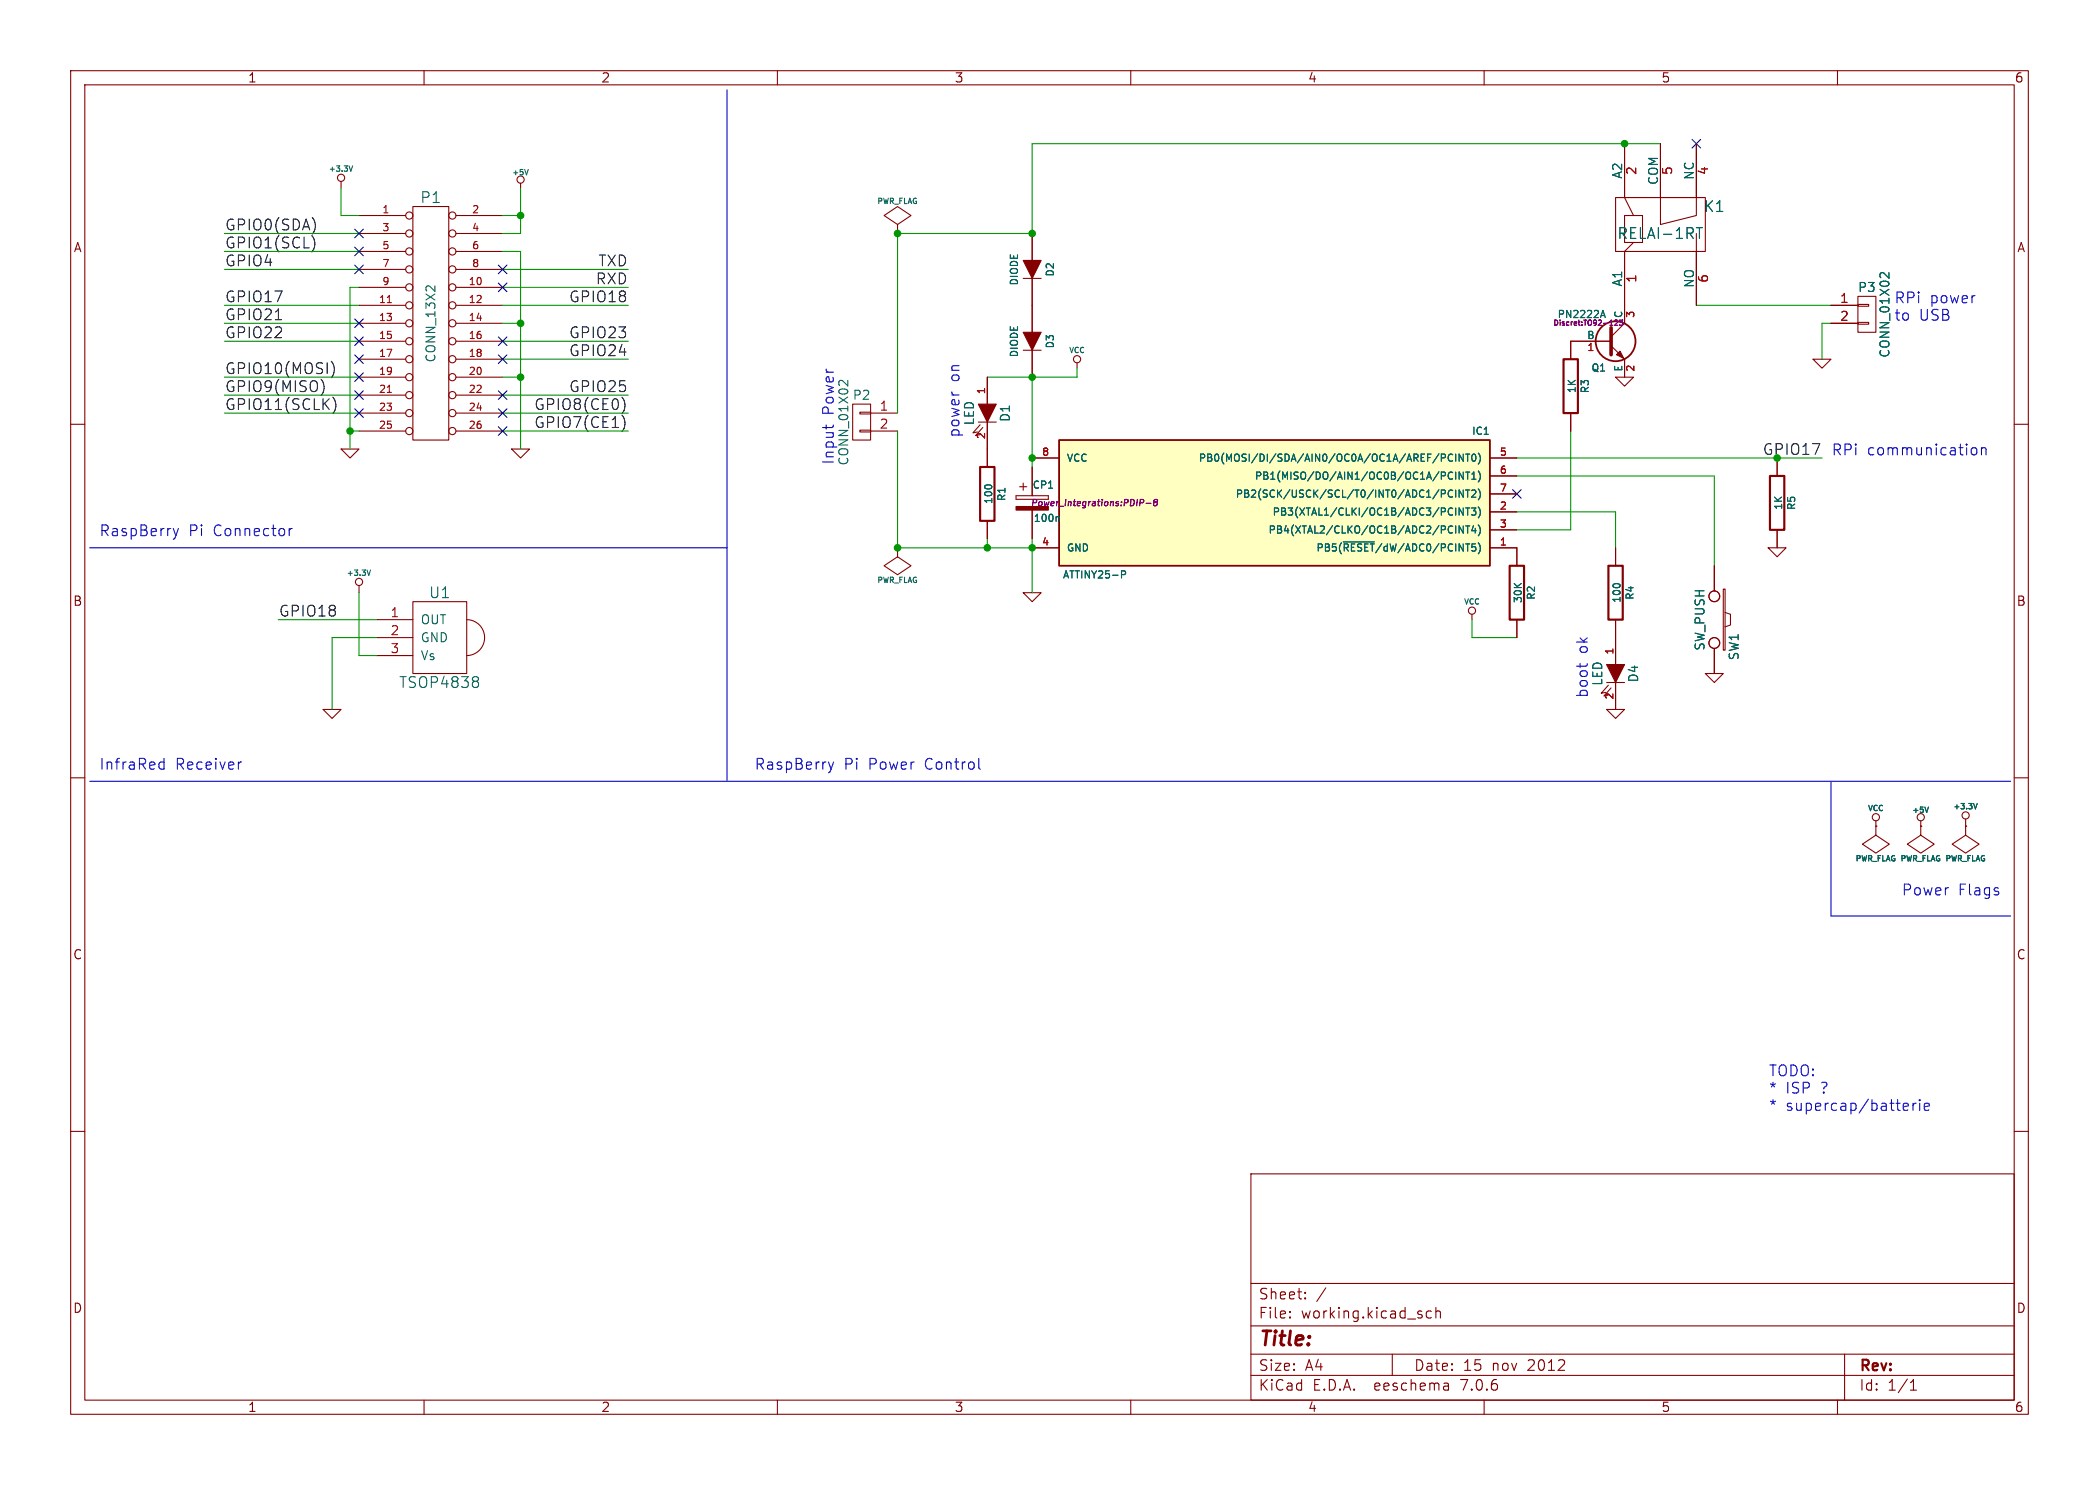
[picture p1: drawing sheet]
<svg xmlns="http://www.w3.org/2000/svg" width="297mm" height="210mm" viewBox="0 0 297 210" stroke-linecap="round" stroke-linejoin="round" font-family="sans-serif">
<g fill="none" stroke="#840000" stroke-width=".15">
<path d="M10 10h277v190h-277zM12 12h273v186h-273zM60 10v2M110 10v2M160 10v2M210 10v2M260 10v2M48.3 25.7v1M50.8 30.5h6.6M50.8 33h6.6M50.8 35.6h6.6M50.8 38.1h6.6"/>
<path d="M58.4 29.2h5.1v33h-5.1zM64.5 30.5h6.6M64.5 33h6.6M64.5 35.6h6.6M64.5 38.1h6.6M73.7 25.9v.8M127 31.8l1.9-1.3-1.9-1.3-1.9 1.3 1.9 1.3v1.2M127 33h.1M144.8 39.4h2.5M146 33v3.8M146 39.4v7.6M228.6 27.9h12.7v7.7h-12.7z"/>
<path d="M229.9 30.5h2.5v3.8h-2.5zM229.9 20.3v7.6l1.2 2.6M231.1 34.3l-1.2 1.3v10.1l-1.9 1.9M234.9 20.3v11.5l5.1-1.3v-10.2M240 33v10.2M10 60h2M50.8 40.6h6.6M50.8 43.2h6.6M50.8 45.7h6.6M50.8 48.3h6.6M50.8 50.8h6.6M50.8 53.3h6.6"/>
<path d="M50.8 55.9h6.6M50.8 58.4h6.6M64.5 40.6h6.6M64.5 43.2h6.6M64.5 45.7h6.6M64.5 48.3h6.6M64.5 50.8h6.6M64.5 53.3h6.6M64.5 55.9h6.6M64.5 58.4h6.6M120.6 57.2h2.6v5h-2.6zM121.7 58.3h1.5v.2h-1.5z"/>
<path d="M123.2 58.4h3.8M138.4 59.7h2.6M139.7 53.3v3.9M139.7 59.7v6.3M144.8 49.5h2.5M146 49.5v3.8M152.4 51.3v.8M222.2 58.4v2.6M228 48.3h-5.8v2.5M228 48.9l1.9 1.9v2.5M228.6 53.3h2.5l-1.2 1.3zM229.2 50.2l.5 .5"/>
<path d="M256.5 50.8h2.6l-1.3 1.3zM259.1 43.2h3.8M259.1 45.7h3.8M262.9 45.6h1.5v.2h-1.5zM262.9 43.1h1.5v.2h-1.5zM262.9 41.9h2.5v5.1h-2.5zM285 60h2M48.3 63.5h2.5l-1.3 1.3zM50.8 61h6.6M64.5 61h6.6M72.4 63.5h2.5l-1.2 1.3zM121.7 60.8h1.5v.3h-1.5z"/>
<path d="M123.2 61h3.8M127 77.5v1.2l1.9 1.3-1.9 1.3-1.9-1.3 1.9-1.3M127 77.5h.1M138.7 60.1l-1 1.1 .6-.1M139.1 60.5l-1.1 1.1 .7-.1M139.7 73.7v2.5M143.8 70.1v.5zM143.8 70.6h4.5zM143.8 70.1h4.5zM144.3 68.8h1zM144.8 68.3v1zM146 66v4.1"/>
<path d="M146 72.1v4.1M146 77.5h3.9M146 64.8h3.9M148.3 70.1v.5zM210.8 77.5h3.8v2.5M210.8 72.4h3.8M210.8 74.9h3.8M210.8 64.8h3.8M210.8 67.3h3.8M210.8 69.9h3.8M228.6 77.5v2.5M250.2 77.5h2.5l-1.2 1.2z"/>
<path d="M251.5 64.8v2.5M251.5 74.9v2.6M50.8 82.8v1M53.3 87.6h5.1M53.3 90.2h5.1M53.3 92.7h5.1M58.4 85.1h7.6v10.2h-7.6zM66 87.6a2.54 2.54 0 0 1 2.6 2.6 2.54 2.54 0 0 1-2.6 2.5M144.8 83.8h2.5l-1.3 1.3zM208.3 86.9v.7M214.6 87.6v2.6M227.3 96.5h2.6"/>
<path d="M227.6 96.9l-1 1.1 .6-.1M228 97.3l-1.1 1.1 .7-.1M228.6 87.6v6.4M228.6 96.5v3.8M241.3 95.3h2.5l-1.2 1.2zM242.6 80v3.6M242.6 91.7v3.6M243.8 83.3h.3v8.6h-.3zM244.1 86.6l.8 .3v1.5l-.8 .2M10 110h2M45.7 100.3h2.6l-1.3 1.3zM227.3 100.3h2.6l-1.3 1.3z"/>
<path d="M265.4 116.8v1.3l1.9 1.3-1.9 1.3-1.9-1.3 1.9-1.3M265.4 116.8h.1M265.4 116.1v.7M271.8 116.1v.7M271.8 116.8v1.3l1.9 1.3-1.9 1.3-1.9-1.3 1.9-1.3M271.8 116.8h.1M278.1 116.8v1.3l1.9 1.3-1.9 1.3-1.9-1.3 1.9-1.3M278.1 116.8h.1M278.1 115.8v1M285 110h2M10 160h2M285 160h2"/>
<path d="M177 166h108v32h-108zM60 198v2M110 198v2M160 198v2M177 194.5h108M177 191.5h108M177 187.5h108M177 181.5h108M182.5 186.3h.1l-.1 .1M182.5 186.3v.1M182.5 185.5v.1M182.5 185.5h.1l-.1 .1"/>
<path d="M184.7 183.6v.1M184.7 183.6h-.1l.1 .1M184.7 182.8v.1M184.7 182.8h-.1l.1 .1M187.6 182.1l-1.3 2M197 191.5v3M202.5 185.5l-.4-.1-.3 .3v.4l.2 .2 .1 .1 .4-.1M203.2 185.5a.37 .37 0 0 1 .6 .1v.8M203.2 184.9v1.5M204.9 195.7l.1 .9M205 196.5l-.2 .1M205 196h-.2"/>
<path d="M210 198v2M260 198v2M261 191.5v6.5M270.3 196.6h.9M270.3 195.5l.4-.4v1.5"/>
<circle cx="48.3" cy="25.1" r=".51"/>
<circle cx="57.9" cy="30.5" r=".51"/>
<circle cx="57.9" cy="33" r=".51"/>
<circle cx="57.9" cy="38.1" r=".51"/>
<circle cx="57.9" cy="35.6" r=".51"/>
<circle cx="64" cy="35.6" r=".51"/>
<circle cx="64" cy="30.5" r=".51"/>
<circle cx="64" cy="33" r=".51"/>
<circle cx="64" cy="38.1" r=".51"/>
<circle cx="73.7" cy="25.4" r=".51"/>
<circle cx="57.9" cy="55.9" r=".51"/>
<circle cx="57.9" cy="58.4" r=".51"/>
<circle cx="57.9" cy="40.6" r=".51"/>
<circle cx="57.9" cy="50.8" r=".51"/>
<circle cx="57.9" cy="53.3" r=".51"/>
<circle cx="57.9" cy="45.7" r=".51"/>
<circle cx="57.9" cy="43.2" r=".51"/>
<circle cx="57.9" cy="48.3" r=".51"/>
<circle cx="64" cy="53.3" r=".51"/>
<circle cx="64" cy="43.2" r=".51"/>
<circle cx="64" cy="48.3" r=".51"/>
<circle cx="64" cy="40.6" r=".51"/>
<circle cx="64" cy="45.7" r=".51"/>
<circle cx="64" cy="50.8" r=".51"/>
<circle cx="64" cy="55.9" r=".51"/>
<circle cx="64" cy="58.4" r=".51"/>
<circle cx="152.4" cy="50.8" r=".51"/>
<circle cx="57.9" cy="61" r=".51"/>
<circle cx="64" cy="61" r=".51"/>
<circle cx="50.8" cy="82.3" r=".51"/>
<circle cx="208.3" cy="86.4" r=".51"/>
<circle cx="242.6" cy="90.9" r=".76"/>
<circle cx="242.6" cy="84.3" r=".76"/>
<circle cx="265.4" cy="115.6" r=".51"/>
<circle cx="271.8" cy="115.6" r=".51"/>
<circle cx="278.1" cy="115.3" r=".51"/>
</g>
<g fill="none" stroke="#006464" stroke-width=".15">
<path d="M49.4 23.5l.2 .7 .3-.7M74.7 24l-.2 .7M240 32.2h.9M240.5 32.2v1.5M267.3 38.6v.7l-.7-.7h-.2l-.3 .1-.1 .4M61.5 40.4v.8l-.7-.7-.3-.1-.2 .1M120 53.8v.8l-.8-.7h-.4M226.6 44.6h.4M226.8 43.9l.3 1M139.5 68.6h.6M149.6 73.1l.3 .1v.5M190.1 76.6h4.4"/>
<path d="M203.9 64.7h.5l.1-.1v-.3l-.6-.1v1M203.9 69.3h.4l.2 .2-.1 .3h-.5M205 67.6l.3 .2 .2-.1M205.5 64.3a.48 .48 0 0 0-.6 .4 .48 .48 0 0 0 .4 .5l.2-.1M205.5 69.4a.48 .48 0 0 0-.6 .3 .48 .48 0 0 0 .4 .6l.2-.1M205.5 66.9l-.2-.1-.3 .1M206 64.2v1M206 66.8v1M206 69.3v1M206 71.8v1.1M206 74.4v1M207 64.2v1l-.5-1v1"/>
<path d="M207 66.8v1l-.5-1v1M207 69.3v1l-.5-1v1M207 71.8v1.1l-.5-1.1v1.1M207 74.4v1l-.5-1v1M207.4 71.8h.6M207.4 74.4h.6M207.4 64.2h.6M207.4 66.8h.6M207.4 69.3h.6M207.7 64.2v1M207.7 66.8v1M207.7 69.3v1"/>
<path d="M207.7 71.8v1.1M207.7 74.4v1M208.2 71.8h.6l-.3 .4 .3 .1v.5l-.2 .1-.4-.1M208.3 69.4l.3-.1 .2 .3-.6 .7h.6M208.3 67.8h.5M208.3 67l.2-.2v1M208.3 76.9h.5M208.4 64.3l.1-.1a.54 .54 0 0 1 .3 .5 .54 .54 0 0 1-.3 .5 .68 .68 0 0 1-.1-.9zM208.5 74.3l-.2 .8h.6M208.7 77.4l.1 .1-.1 .4M208.7 74.7v.7M209.2 76.8a1.16 1.16 0 0 1 0 1.5"/>
<path d="M209.2 64.1a1.16 1.16 0 0 1 0 1.5M209.2 66.6a1.16 1.16 0 0 1 0 1.6M209.2 69.2a1.16 1.16 0 0 1 0 1.5M209.2 71.7a1.16 1.16 0 0 1 0 1.5M209.2 74.2a1.16 1.16 0 0 1 0 1.6M51.9 80.6l.3 .8 .2-.8M67.4 95.7l.2 .1a.32 .32 0 0 1 .1 .3 .32 .32 0 0 1-.3 .2l.3 .3-.1 .5-.2 .1M158.7 80.7h.4l.2 .2-.1 .3-.5 .1M228.4 82.6h.6M272.9 114.1l-.3 .8M279.3 113.6l.2 .8 .3-.8"/>
</g>
<g fill="#840000" stroke="#840000" stroke-width=".15">
<path d="M144.8 47h2.5l-1.3 2.5z"/>
<path d="M227.3 94h2.6l-1.3 2.5z"/>
<path d="M144.8 36.8h2.5l-1.3 2.6z"/>
<path d="M228.7 50.2l.5-.5 .5 1z"/>
<path d="M138.4 57.2h2.6l-1.3 2.5z"/>
<path d="M143.8 71.6h4.5v.5h-4.5z"/>
</g>
<path d="M54.8 42.8h.6M54.8 55.5h.6" fill="none" stroke="#a90000" stroke-width=".15"/>
<path d="M221.2 50.8h2.1v7.6h-2.1zM138.7 66h2v7.7h-2zM250.4 67.3h2.1v7.6h-2.1zM213.6 80h2v7.6h-2zM227.6 80h2v7.6h-2z" fill="none" stroke="#840000" stroke-width=".3"/>
<path d="M228 46.4v3.8" fill="none" stroke="#840000" stroke-width=".51"/>
<g fill="none" stroke="#840000" stroke-width=".25">
<path d="M149.9 62.2h60.9v17.8h-60.9z"/>
<circle cx="228.6" cy="48.3" r="2.82"/>
</g>
<path d="M227.8 46h.4M228.9 45.5l-.4 .5h.4M229.6 45.3l-.2 .2 .2 .1v.3h-.4M161.3 71.1h.4l.1-.4-.4-.1-.1 .9M162.2 71.2h.7M163.4 71l-.1-.2 .1-.1 .2-.1 .2 .2-.2 .2M163.4 71l-.2 .2 .1 .3a.29 .29 0 0 0 .4-.1 .29 .29 0 0 0 0-.3l-.1-.1M163.4 71h.2" fill="none" stroke="#840084" stroke-width=".15"/>
<path d="M149.9 62.2h60.9v17.8h-60.9z" fill="#ffffc2" stroke="#ffffc2" stroke-width=".14"/>
<path d="M44.4 33.7a1.81 1.81 0 0 1-.1 1.6M44.6 31.4v.4v.6M39 45.2h.8M45.7 54.1a1.81 1.81 0 0 1-.1 1.6M46.9 51.1a1.75 1.75 0 0 1 0 2.3M47.1 56.2a1.75 1.75 0 0 1 0 2.3M88.1 58.8a1.79 1.79 0 0 1 0 2.2M88.1 56.2a1.79 1.79 0 0 1 0 2.2" fill="none" stroke="#0f0f0f" stroke-width=".15"/>
<g fill="none" stroke="#0000c2" stroke-width=".15">
<path d="M102.9 12.7v97.8M134.7 55.4v.2M12.7 77.5h90.2M24.5 74.7l.4 1.1M24.9 75.8l-.2 .4M25.2 74.7l-.3 1.1M40.9 74.7v1.1M41.4 74.7l-.3 .1-.2 .2M116.9 60.1v.6M117.9 60.1l-.1 .3M279 63.5a.41 .41 0 0 1 .4-.2 .41 .41 0 0 1 .3 .3v.4a.41 .41 0 0 1-.3 .3 .41 .41 0 0 1-.4-.1M280.4 63.5a.38 .38 0 0 1 .6 0v.8"/>
<path d="M280.4 63.3v1M223.6 93.8v.6M224.6 93.8v.2M12.7 110.5h271.8M22.6 108.7l.2 .1 .4-.1M22.6 107.8h.2h.4M23.2 107.3v1.5M34.2 107.8h-.3M117.2 107.8l.4 1M117.6 108.8l-.2 .4M118 107.8l-.4 1M138.5 107.3v1.3l.2 .2"/>
<path d="M259.1 110.5v19h25.4M269.5 156l.5 .1v.3l-.7 .1M270 157h-.5M270.7 156v1M271.1 156l-.3 .1-.1 .2M271.6 155.5v.2M271.6 156v1M271.6 155.5v.1v.1M271.6 155.5l.1 .1-.1 .1M272.3 156.5l.7-.1-.1-.3-.4-.1-.2 .2 .1 .8h.1h.4"/>
</g>
<g fill="none" stroke="#009600" stroke-width=".15">
<path d="M31.7 38.1h19.1M31.7 33h19.1M31.7 35.6h19.1M48.3 26.7v3.8h2.5M71.1 35.6h2.6v27.9M71.1 38.1h17.8M71.1 30.5h2.6M73.7 26.7v6.3h-2.6M234.9 20.3h-88.9v12.7h-19v25.4M31.7 45.7h19.1M31.7 55.9h19.1M31.7 43.2h19.1"/>
<path d="M31.7 48.3h19.1M31.7 53.3h19.1M31.7 58.4h19.1M50.8 40.6h-1.3v22.9M71.1 45.7h2.6M71.1 55.9h17.8M71.1 43.2h17.8M71.1 40.6h17.8M71.1 50.8h17.8M71.1 48.3h17.8M71.1 53.3h2.6M71.1 58.4h17.8"/>
<path d="M146 53.3v12.7M152.4 52.1v1.2h-12.7M240 43.2h19.1M259.1 45.7h-1.3v5.1M49.5 61h1.3M71.1 61h17.8M127 61v16.5h19M139.7 76.2v1.3M146 76.2v7.6M214.6 72.4h14v5.1M214.6 67.3h28v12.7M214.6 64.8h43.2"/>
<path d="M222.2 61v13.9h-7.6M39.4 87.6h13.9M50.8 83.8v8.9h2.5M53.3 90.2h-6.3v10.1M208.3 87.6v2.6h6.3"/>
</g>
<g fill="none" stroke="#000084" stroke-width=".15">
<path d="M239.4 19.7l1.2 1.2M240.6 19.7l-1.2 1.2M50.2 32.4l1.2 1.2M50.2 35l1.2 1.2M50.2 37.5l1.2 1.2M51.4 32.4l-1.2 1.2M51.4 35l-1.2 1.2M51.4 37.5l-1.2 1.2M70.5 37.5l1.2 1.2M71.7 37.5l-1.2 1.2M50.2 55.3l1.2 1.2M50.2 52.7l1.2 1.2"/>
<path d="M50.2 47.7l1.2 1.2M50.2 50.2l1.2 1.2M50.2 45.1l1.2 1.2M50.2 57.8l1.2 1.2M51.4 55.3l-1.2 1.2M51.4 52.7l-1.2 1.2M51.4 47.7l-1.2 1.2M51.4 50.2l-1.2 1.2M51.4 45.1l-1.2 1.2M51.4 57.8l-1.2 1.2M70.5 55.3l1.2 1.2M70.5 57.8l1.2 1.2"/>
<path d="M70.5 50.2l1.2 1.2M70.5 40l1.2 1.2M70.5 47.7l1.2 1.2M71.7 55.3l-1.2 1.2M71.7 57.8l-1.2 1.2M71.7 50.2l-1.2 1.2M71.7 40l-1.2 1.2M71.7 47.7l-1.2 1.2M70.5 60.4l1.2 1.2M71.7 60.4l-1.2 1.2M214 69.2l1.2 1.3M215.2 69.2l-1.2 1.3"/>
</g>
<g fill="#009600" stroke="#009600" stroke-width=".15">
<circle cx="49.5" cy="61" r=".46"/>
<circle cx="73.7" cy="53.3" r=".46"/>
<circle cx="229.9" cy="20.3" r=".46"/>
<circle cx="73.7" cy="30.5" r=".46"/>
<circle cx="73.7" cy="45.7" r=".46"/>
<circle cx="127" cy="77.5" r=".46"/>
<circle cx="127" cy="33" r=".46"/>
<circle cx="139.7" cy="77.5" r=".46"/>
<circle cx="146" cy="77.5" r=".46"/>
<circle cx="146" cy="64.8" r=".46"/>
<circle cx="146" cy="53.3" r=".46"/>
<circle cx="146" cy="33" r=".46"/>
</g>
<text font-size="2.8" fill="#840000" x="178" y="190.9">Title:</text>
<g font-size="2.1" fill="#006464">
<text x="59.4" y="28.9">P1</text>
<text x="228.8" y="34">RELAI-1RT</text>
<text x="241" y="30.2">K1</text>
<text x="268" y="45.5">to</text>
<text x="60.6" y="84.8">U1</text>
<text x="56.4" y="97.5">TSOP4838</text>
</g>
<g font-size="2.1" fill="#0f0f0f">
<text x="31.7" y="35.2">GPIO1(SCL)</text>
<text x="31.7" y="32.7">GPIO0(SDA)</text>
<text x="31.7" y="37.8">GPIO4</text>
<text x="84.2" y="40.3">RXD</text>
<text x="84.6" y="37.8">TXD</text>
<text x="31.7" y="45.4">GPIO21</text>
<text x="31.7" y="47.9">GPIO22</text>
<text x="31.7" y="42.9">GPIO17</text>
<text x="80.5" y="42.9">GPIO18</text>
<text x="80.5" y="47.9">GPIO23</text>
<text x="31.7" y="53">GPIO10(MOSI)</text>
<text x="80.5" y="50.5">GPIO24</text>
<text x="31.7" y="55.6">GPIO9(MISO)</text>
<text x="31.7" y="58.1">GPIO11(SCLK)</text>
<text x="75.5" y="58.1">GPIO8(CE0)</text>
<text x="80.5" y="55.6">GPIO25</text>
<text x="75.5" y="60.6">GPIO7(CE1)</text>
<text x="39.4" y="87.3">GPIO18</text>
</g>
<g font-size="2.1" fill="#0000c2">
<text x="268" y="43">RPi</text>
<text x="271.5" y="45.5">USB</text>
<text x="273.1" y="43">power</text>
<text x="118.1" y="58.7" transform="rotate(-90 118.1 58.7)">Power</text>
<text x="135.9" y="54.1" transform="rotate(-90 135.9 54.1)">on</text>
<text x="118.1" y="65.8" transform="rotate(-90 118.1 65.8)">Input</text>
<text x="135.9" y="62" transform="rotate(-90 135.9 62)">power</text>
<text x="259.1" y="64.5">RPi</text>
<text x="264.2" y="64.5">communication</text>
<text x="14" y="76">RaspBerry</text>
<text x="26.7" y="76">Pi</text>
<text x="30.2" y="76">Connector</text>
<text x="224.8" y="92.5" transform="rotate(-90 224.8 92.5)">ok</text>
<text x="224.8" y="98.8" transform="rotate(-90 224.8 98.8)">boot</text>
<text x="14" y="109">InfraRed</text>
<text x="24.8" y="109">Receiver</text>
<text x="106.7" y="109">RaspBerry</text>
<text x="119.4" y="109">Pi</text>
<text x="123" y="109">Power</text>
<text x="131" y="109">Control</text>
<text x="269.1" y="126.8">Power</text>
<text x="277.1" y="126.8">Flags</text>
<text x="250.2" y="152.3">TODO:</text>
<text x="250.2" y="154.8">*</text>
<text x="252.7" y="154.8">ISP</text>
<text x="257.7" y="154.8">?</text>
<text x="250.2" y="157.2">*</text>
<text x="252.7" y="157.2">supercap/batterie</text>
</g>
<text font-size="2.1" fill="#009600" x="249.4" y="64.5">GPIO17</text>
<g font-size="2.1" fill="#840000">
<text x="178" y="184">Sheet:</text>
<text x="178" y="186.7">File:</text>
<text x="184.1" y="186.7">working.kicad_sch</text>
<text x="178" y="196.9">KiCad</text>
<text x="178" y="194.1">Size:</text>
<text x="184.7" y="194.1">A4</text>
<text x="185.7" y="196.9">E.D.A.</text>
<text x="194.6" y="196.9">eeschema</text>
<text x="200" y="194.1">Date:</text>
<text x="207" y="196.9">7.0.6</text>
<text x="207" y="194.1">15</text>
<text x="211.2" y="194.1">nov</text>
<text x="216.3" y="194.1">2012</text>
<text x="263" y="194.3">Rev:</text>
<text x="263" y="196.9">Id:</text>
<text x="267.1" y="196.9">1/1</text>
</g>
<g font-size="1.8" fill="#840000">
<text x="35" y="11.9">1</text>
<text x="85" y="11.9">2</text>
<text x="135" y="11.9">3</text>
<text x="185" y="11.9">4</text>
<text x="235" y="11.9">5</text>
<text x="285" y="11.9">6</text>
<text x="10.3" y="35.9">A</text>
<text x="285.3" y="35.9">A</text>
<text x="10.3" y="85.9">B</text>
<text x="285.3" y="85.9">B</text>
<text x="10.3" y="135.9">C</text>
<text x="285.3" y="135.9">C</text>
<text x="10.3" y="185.9">D</text>
<text x="285.3" y="185.9">D</text>
<text x="35" y="199.9">1</text>
<text x="85" y="199.9">2</text>
<text x="135" y="199.9">3</text>
<text x="185" y="199.9">4</text>
<text x="235" y="199.9">5</text>
<text x="285" y="199.9">6</text>
</g>
<g font-size="1.8" fill="#006464">
<text x="229.6" y="25.4" transform="rotate(-90 229.6 25.4)">A2</text>
<text x="234.7" y="26.3" transform="rotate(-90 234.7 26.3)">COM</text>
<text x="239.8" y="25.5" transform="rotate(-90 239.8 25.5)">NC</text>
<text x="229.6" y="40.6" transform="rotate(-90 229.6 40.6)">A1</text>
<text x="239.8" y="40.8" transform="rotate(-90 239.8 40.8)">NO</text>
<text x="262.8" y="41.5">P3</text>
<text x="61.8" y="51.4" transform="rotate(-90 61.8 51.4)">CONN_13X2</text>
<text x="267.6" y="50.7" transform="rotate(-90 267.6 50.7)">CONN_01X02</text>
<text x="120.6" y="56.7">P2</text>
<text x="143.1" y="59.8" transform="rotate(-90 143.1 59.8)">D1</text>
<text x="120.2" y="65.9" transform="rotate(-90 120.2 65.9)">CONN_01X02</text>
<text x="138" y="60.2" transform="rotate(-90 138 60.2)">LED</text>
<text x="59.4" y="88.5">OUT</text>
<text x="59.4" y="91">GND</text>
<text x="59.4" y="93.6">Vs</text>
<text x="241.4" y="92.1" transform="rotate(-90 241.4 92.1)">SW_PUSH</text>
<text x="246.2" y="93.5" transform="rotate(-90 246.2 93.5)">SW1</text>
<text x="226.9" y="97.1" transform="rotate(-90 226.9 97.1)">LED</text>
<text x="232" y="96.6" transform="rotate(-90 232 96.6)">D4</text>
</g>
<g font-size="1.8" fill="#a90000">
<text x="231.9" y="24.8" transform="rotate(-90 231.9 24.8)">2</text>
<text x="236.9" y="24.8" transform="rotate(-90 236.9 24.8)">5</text>
<text x="242" y="24.8" transform="rotate(-90 242 24.8)">4</text>
<text x="231.9" y="40.1" transform="rotate(-90 231.9 40.1)">1</text>
<text x="242" y="40.1" transform="rotate(-90 242 40.1)">6</text>
<text x="260.3" y="42.9">1</text>
<text x="260.3" y="45.5">2</text>
<text x="124.4" y="58.2">1</text>
<text x="124.4" y="60.7">2</text>
<text x="55.2" y="87.4">1</text>
<text x="55.2" y="89.9">2</text>
<text x="55.2" y="92.5">3</text>
</g>
<g font-size="1.4" fill="#a90000">
<text x="54" y="30.2">1</text>
<text x="54" y="32.8">3</text>
<text x="54" y="35.3">5</text>
<text x="66.7" y="30.2">2</text>
<text x="66.7" y="32.8">4</text>
<text x="66.7" y="35.3">6</text>
<text x="54" y="37.8">7</text>
<text x="54" y="40.4">9</text>
<text x="66.2" y="40.4">10</text>
<text x="66.7" y="37.8">8</text>
<text x="53.5" y="42.9">11</text>
<text x="53.5" y="45.5">13</text>
<text x="66.2" y="42.9">12</text>
<text x="66.2" y="45.5">14</text>
<text x="231.6" y="45.1" transform="rotate(-90 231.6 45.1)">3</text>
<text x="53.5" y="48">15</text>
<text x="53.5" y="50.5">17</text>
<text x="53.5" y="53.1">19</text>
<text x="66.2" y="48">16</text>
<text x="66.2" y="50.5">18</text>
<text x="66.2" y="53.1">20</text>
<text x="224.5" y="50">1</text>
<text x="231.6" y="52.7" transform="rotate(-90 231.6 52.7)">2</text>
<text x="53.5" y="55.6">21</text>
<text x="53.5" y="58.2">23</text>
<text x="66.2" y="55.6">22</text>
<text x="66.2" y="58.2">24</text>
<text x="139.4" y="55.9" transform="rotate(-90 139.4 55.9)">1</text>
<text x="53.5" y="60.7">25</text>
<text x="66.2" y="60.7">26</text>
<text x="139.4" y="62.2" transform="rotate(-90 139.4 62.2)">2</text>
<text x="147.3" y="64.5">8</text>
<text x="212.1" y="64.5">5</text>
<text x="212.1" y="67.1">6</text>
<text x="212.1" y="69.6">7</text>
<text x="147.3" y="77.2">4</text>
<text x="212.1" y="77.2">1</text>
<text x="212.1" y="72.1">2</text>
<text x="212.1" y="74.7">3</text>
<text x="228.3" y="92.7" transform="rotate(-90 228.3 92.7)">1</text>
<text x="228.3" y="99" transform="rotate(-90 228.3 99)">2</text>
</g>
<g font-size="1.4" fill="#006464">
<text x="144.2" y="40.5" transform="rotate(-90 144.2 40.5)">DIODE</text>
<text x="149.3" y="39.2" transform="rotate(-90 149.3 39.2)">D2</text>
<text x="229.6" y="45.1" transform="rotate(-90 229.6 45.1)">C</text>
<text x="144.2" y="50.6" transform="rotate(-90 144.2 50.6)">DIODE</text>
<text x="149.3" y="49.4" transform="rotate(-90 149.3 49.4)">D3</text>
<text x="224.5" y="48">B</text>
<text x="225.1" y="52.8">Q1</text>
<text x="229.6" y="52.7" transform="rotate(-90 229.6 52.7)">E</text>
<text x="223.2" y="55.7" transform="rotate(-90 223.2 55.7)">1K</text>
<text x="225" y="55.7" transform="rotate(-90 225 55.7)">R3</text>
<text x="150.9" y="65.5">VCC</text>
<text x="169.5" y="65.5">PB0(MOSI/DI/SDA/AIN0/OC0A/OC1A/AREF/PCINT0)</text>
<text x="208.2" y="61.7">IC1</text>
<text x="140.6" y="71.4" transform="rotate(-90 140.6 71.4)">100</text>
<text x="142.5" y="71" transform="rotate(-90 142.5 71)">R1</text>
<text x="146" y="69.3">CP1</text>
<text x="174.7" y="70.6">PB2(SCK/USCK/SCL/T0/INT0/ADC1/PCINT2)</text>
<text x="177.4" y="68">PB1(MISO/DO/AIN1/OC0B/OC1A/PCINT1)</text>
<text x="146.2" y="74">100n</text>
<text x="179.4" y="75.7">PB4(XTAL2/CLKO/OC1B/ADC2/PCINT4)</text>
<text x="179.9" y="73.1">PB3(XTAL1/CLKI/OC1B/ADC3/PCINT3)</text>
<text x="252.4" y="72.2" transform="rotate(-90 252.4 72.2)">1K</text>
<text x="254.2" y="72.2" transform="rotate(-90 254.2 72.2)">R5</text>
<text x="150.3" y="82">ATTINY25-P</text>
<text x="150.9" y="78.2">GND</text>
<text x="186.1" y="78.2">PB5(~{RESET}/dW/ADC0/PCINT5)</text>
<text x="215.5" y="85.4" transform="rotate(-90 215.5 85.4)">30K</text>
<text x="217.4" y="84.9" transform="rotate(-90 217.4 84.9)">R2</text>
<text x="229.5" y="85.4" transform="rotate(-90 229.5 85.4)">100</text>
<text x="231.4" y="84.9" transform="rotate(-90 231.4 84.9)">R4</text>
</g>
<text font-size="1.4" fill="#840084" x="220.3" y="45.2">PN2222A</text>
<text font-size="1.2" fill="#840084" x="145.7" y="71.8">Power_Integrations:PDIP-8</text>
<g font-size="1.1" fill="#006464">
<text x="46.4" y="24.5">+3.3V</text>
<text x="72.3" y="25">+5V</text>
<text x="124" y="29.1">PWR_FLAG</text>
<text x="151.2" y="50.1">VCC</text>
<text x="48.9" y="81.6">+3.3V</text>
<text x="124" y="82.7">PWR_FLAG</text>
<text x="207" y="85.7">VCC</text>
<text x="264.2" y="114.9">VCC</text>
<text x="270.5" y="115.2">+5V</text>
<text x="276.3" y="114.7">+3.3V</text>
<text x="262.4" y="122">PWR_FLAG PWR_FLAG PWR_FLAG</text>
</g>
<text font-size="1" fill="#840084" x="219.7" y="46.3">Discret:TO92-123</text>
</svg>
